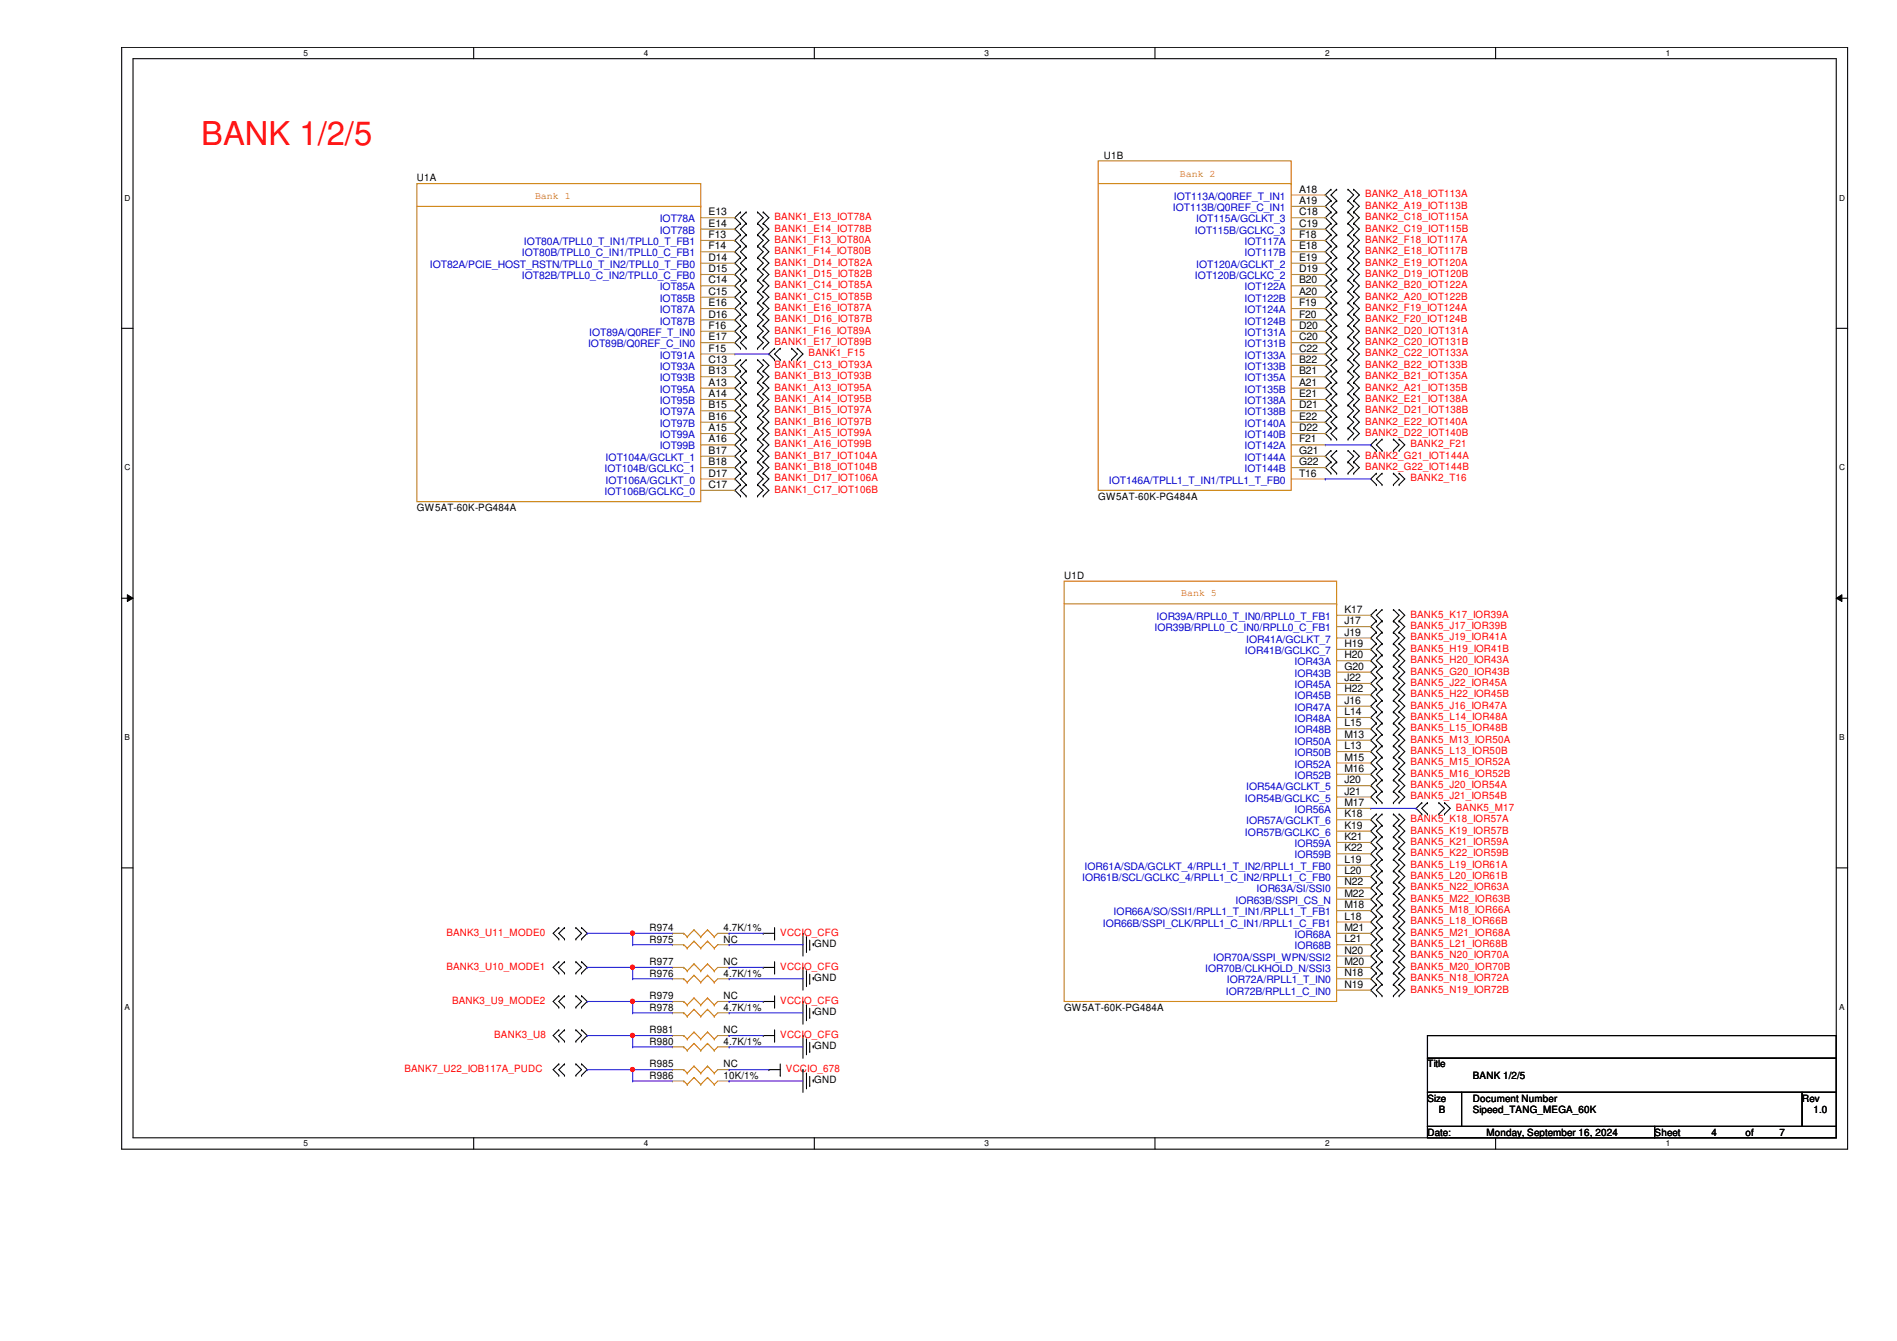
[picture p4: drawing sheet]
<svg xmlns="http://www.w3.org/2000/svg" width="297mm" height="210mm" viewBox="0 0 297 210" stroke-linecap="round" stroke-linejoin="round" font-family="sans-serif">
<path d="M19.1 7.4h270.2v172.5h-270.2zM20.8 9.2h266.7v168.9h-266.7z" fill="none" stroke="#000" stroke-width=".17"/>
<g fill="#fff">
<path d="M47.5 7.6h.7v1.4h-.7z"/>
<path d="M47.5 178.3h.7v1.4h-.7z"/>
</g>
<path d="M74.2 7.4v1.8M74.2 178.1v1.8" fill="none" stroke="#000" stroke-width=".17"/>
<g fill="#fff">
<path d="M100.8 7.6h.7v1.4h-.7z"/>
<path d="M100.8 178.3h.7v1.4h-.7z"/>
</g>
<path d="M127.5 7.4v1.8M127.5 178.1v1.8" fill="none" stroke="#000" stroke-width=".17"/>
<g fill="#fff">
<path d="M154.2 7.6h.7v1.4h-.7z"/>
<path d="M154.2 178.3h.7v1.4h-.7z"/>
</g>
<path d="M180.8 7.4v1.8M180.8 178.1v1.8" fill="none" stroke="#000" stroke-width=".17"/>
<g fill="#fff">
<path d="M207.5 7.6h.7v1.4h-.7z"/>
<path d="M207.5 178.3h.7v1.4h-.7z"/>
</g>
<path d="M234.2 7.4v1.8M234.2 178.1v1.8" fill="none" stroke="#000" stroke-width=".17"/>
<g fill="#fff">
<path d="M260.9 7.6h.6v1.4h-.6z"/>
<path d="M260.9 178.3h.6v1.4h-.6z"/>
<path d="M19.5 30.3h.9v1.4h-.9z"/>
<path d="M288 30.3h.9v1.4h-.9z"/>
<path d="M19.5 72.5h.9v1.4h-.9z"/>
<path d="M288 72.5h.9v1.4h-.9z"/>
</g>
<path d="M19.1 51.4h1.7M287.5 51.4h1.8" fill="none" stroke="#000" stroke-width=".17"/>
<g fill="#fff">
<path d="M19.5 114.7h.8v1.4h-.8z"/>
<path d="M288 114.7h.8v1.4h-.8z"/>
</g>
<path d="M19.1 93.6h1.7M287.5 93.6h1.8" fill="none" stroke="#000" stroke-width=".17"/>
<path d="M19.9 93.1l.9 .5-.9 .5zM287.5 93.6l.9-.5v1z" fill="#000"/>
<path d="M19.9 93.1l.9 .5-.9 .5zM287.5 93.6l.9-.5v1z" fill="none" stroke="#000" stroke-width=".16"/>
<g fill="#fff">
<path d="M19.5 156.9h.8v1.4h-.8z"/>
<path d="M288 156.9h.8v1.4h-.8z"/>
</g>
<g fill="none" stroke="#000" stroke-width=".17">
<path d="M116 35h.1M116 33.2h.1M116 36.7h.1M116 38.5h.1M116 33.2l-.9 .9 .9 .9M116 38.5l-.9 .9 .9 .9M116 35l-.9 .9 .9 .8M116 36.7l-.9 .9 .9 .9M116.8 33.2h.1M116.8 35h.1M116.8 36.7h.1M116.8 38.5h.1"/>
<path d="M116.8 33.2l-.8 .9 .8 .9M116.8 36.7l-.8 .9 .8 .9M116.8 35l-.8 .9 .8 .8M116.8 38.5l-.8 .9 .8 .9M118.6 33.2h.1M118.6 35h.1M118.6 36.7h.1M118.6 38.5h.1M118.6 36.7l.9 .9-.9 .9M118.6 33.2l.9 .9-.9 .9M118.6 38.5l.9 .9-.9 .9M118.6 35l.9 .9-.9 .8"/>
<path d="M119.5 33.2h.1M119.5 35h.1M119.5 36.7h.1M119.5 38.5h.1M119.5 38.5l.9 .9-.9 .9M119.5 33.2l.9 .9-.9 .9M119.5 35l.9 .9-.9 .8M119.5 36.7l.9 .9-.9 .9M208.4 35h.1M208.4 33.2h.1M208.4 36.7h.1M208.4 31.4h.1"/>
<path d="M208.4 29.6h.1M208.4 38.5h.1M208.4 36.7l-.9 .9 .9 .9M208.4 33.2l-.9 .9 .9 .9M208.4 38.5l-.9 .9 .9 .9M208.4 35l-.9 .9 .9 .8M208.4 29.6l-.9 .9 .9 .9M208.4 31.4l-.9 .9 .9 .9M209.3 33.2h.1M209.3 35h.1M209.3 36.7h.1M209.3 31.4h.1"/>
<path d="M209.3 29.6h.1M209.3 38.5h.1M209.3 36.7l-.9 .9 .9 .9M209.3 38.5l-.9 .9 .9 .9M209.3 33.2l-.9 .9 .9 .9M209.3 29.6l-.9 .9 .9 .9M209.3 35l-.9 .9 .9 .8M209.3 31.4l-.9 .9 .9 .9M211.1 33.2h.1M211.1 35h.1M211.1 36.7h.1M211.1 31.4h.1"/>
<path d="M211.1 29.6h.1M211.1 38.5h.1M211.1 36.7l.9 .9-.9 .9M211.1 38.5l.9 .9-.9 .9M211.1 29.6l.9 .9-.9 .9M211.1 33.2l.9 .9-.9 .9M211.1 31.4l.9 .9-.9 .9M211.1 35l.9 .9-.9 .8M212 33.2h.1M212 35h.1M212 36.7h.1M212 31.4h.1"/>
<path d="M212 29.6h.1M212 38.5h.1M212 35l.9 .9-.9 .8M212 36.7l.9 .9-.9 .9M212 38.5l.9 .9-.9 .9M212 33.2l.9 .9-.9 .9M212 29.6l.9 .9-.9 .9M212 31.4l.9 .9-.9 .9M116 42.1h.1M116 40.3h.1M116 43.9h.1M116 49.2h.1"/>
<path d="M116 47.4h.1M116 51h.1M116 45.6h.1M116 52.7h.1M116 54.5h.1M116 59.9h.1M116 58.1h.1M116 56.3h.1M116 59.9l-.9 .8 .9 .9M116 43.9l-.9 .8 .9 .9M116 40.3l-.9 .9 .9 .9M116 45.6l-.9 .9 .9 .9"/>
<path d="M116 42.1l-.9 .9 .9 .9M116 47.4l-.9 .9 .9 .9M116 49.2l-.9 .9 .9 .9M116 51l-.9 .9 .9 .8M116 56.3l-.9 .9 .9 .9M116 52.7l-.9 .9 .9 .9M116 58.1l-.9 .9 .9 .9M116.8 40.3h.1M116.8 42.1h.1M116.8 43.9h.1M116.8 47.4h.1M116.8 49.2h.1"/>
<path d="M116.8 51h.1M116.8 45.6h.1M116.8 52.7h.1M116.8 54.5h.1M116.8 59.9h.1M116.8 56.3h.1M116.8 58.1h.1M116.8 59.9l-.8 .8 .8 .9M116.8 45.6l-.8 .9 .8 .9M116.8 40.3l-.8 .9 .8 .9M116.8 43.9l-.8 .8 .8 .9M116.8 42.1l-.8 .9 .8 .9"/>
<path d="M116.8 47.4l-.8 .9 .8 .9M116.8 51l-.8 .9 .8 .8M116.8 49.2l-.8 .9 .8 .9M116.8 52.7l-.8 .9 .8 .9M116.8 56.3l-.8 .9 .8 .9M116.8 58.1l-.8 .9 .8 .9M118.6 40.3h.1M118.6 42.1h.1M118.6 43.9h.1M118.6 47.4h.1M118.6 49.2h.1M118.6 51h.1"/>
<path d="M118.6 45.6h.1M118.6 52.7h.1M118.6 54.5h.1M118.6 59.9h.1M118.6 56.3h.1M118.6 58.1h.1M118.6 56.3l.9 .9-.9 .9M118.6 49.2l.9 .9-.9 .9M118.6 59.9l.9 .8-.9 .9M118.6 43.9l.9 .8-.9 .9M118.6 40.3l.9 .9-.9 .9M118.6 45.6l.9 .9-.9 .9"/>
<path d="M118.6 42.1l.9 .9-.9 .9M118.6 51l.9 .9-.9 .8M118.6 47.4l.9 .9-.9 .9M118.6 52.7l.9 .9-.9 .9M118.6 58.1l.9 .9-.9 .9M119.5 40.3h.1M119.5 42.1h.1M119.5 43.9h.1M119.5 47.4h.1M119.5 49.2h.1M119.5 51h.1M119.5 45.6h.1"/>
<path d="M119.5 52.7h.1M119.5 54.5h.1M119.5 59.9h.1M119.5 56.3h.1M119.5 58.1h.1M119.5 49.2l.9 .9-.9 .9M119.5 59.9l.9 .8-.9 .9M119.5 40.3l.9 .9-.9 .9M119.5 45.6l.9 .9-.9 .9M119.5 47.4l.9 .9-.9 .9M119.5 42.1l.9 .9-.9 .9M119.5 52.7l.9 .9-.9 .9"/>
<path d="M119.5 43.9l.9 .8-.9 .9M119.5 51l.9 .9-.9 .8M119.5 56.3l.9 .9-.9 .9M119.5 58.1l.9 .9-.9 .9M121.3 56.3h.1M121.3 54.5h.1M121.3 54.5l-.9 .9 .9 .9M122.2 54.5h.1M122.2 56.3h.1M122.2 54.5l-.9 .9 .9 .9M124 54.5h.1M124 56.3h.1"/>
<path d="M124 54.5l.8 .9-.8 .9M124.8 54.5h.1M124.8 56.3h.1M124.8 54.5l.9 .9-.9 .9M208.4 42.1h.1M208.4 40.3h.1M208.4 43.9h.1M208.4 49.2h.1M208.4 47.4h.1M208.4 51h.1M208.4 52.7h.1M208.4 54.5h.1"/>
<path d="M208.4 59.9h.1M208.4 58.1h.1M208.4 56.3h.1M208.4 45.6h.1M208.4 40.3l-.9 .9 .9 .9M208.4 45.6l-.9 .9 .9 .9M208.4 42.1l-.9 .9 .9 .9M208.4 47.4l-.9 .9 .9 .9M208.4 52.7l-.9 .9 .9 .9M208.4 49.2l-.9 .9 .9 .9M208.4 43.9l-.9 .8 .9 .9M208.4 54.5l-.9 .9 .9 .9"/>
<path d="M208.4 59.9l-.9 .8 .9 .9M208.4 58.1l-.9 .9 .9 .9M208.4 51l-.9 .9 .9 .8M208.4 56.3l-.9 .9 .9 .9M209.3 40.3h.1M209.3 42.1h.1M209.3 43.9h.1M209.3 47.4h.1M209.3 49.2h.1M209.3 51h.1M209.3 54.5h.1M209.3 52.7h.1"/>
<path d="M209.3 59.9h.1M209.3 58.1h.1M209.3 56.3h.1M209.3 45.6h.1M209.3 40.3l-.9 .9 .9 .9M209.3 43.9l-.9 .8 .9 .9M209.3 42.1l-.9 .9 .9 .9M209.3 47.4l-.9 .9 .9 .9M209.3 51l-.9 .9 .9 .8M209.3 49.2l-.9 .9 .9 .9M209.3 45.6l-.9 .9 .9 .9M209.3 52.7l-.9 .9 .9 .9"/>
<path d="M209.3 59.9l-.9 .8 .9 .9M209.3 56.3l-.9 .9 .9 .9M209.3 54.5l-.9 .9 .9 .9M209.3 58.1l-.9 .9 .9 .9M211.1 40.3h.1M211.1 42.1h.1M211.1 43.9h.1M211.1 47.4h.1M211.1 49.2h.1M211.1 51h.1M211.1 54.5h.1M211.1 52.7h.1"/>
<path d="M211.1 59.9h.1M211.1 58.1h.1M211.1 56.3h.1M211.1 45.6h.1M211.1 43.9l.9 .8-.9 .9M211.1 40.3l.9 .9-.9 .9M211.1 45.6l.9 .9-.9 .9M211.1 42.1l.9 .9-.9 .9M211.1 47.4l.9 .9-.9 .9M211.1 52.7l.9 .9-.9 .9M211.1 49.2l.9 .9-.9 .9M211.1 59.9l.9 .8-.9 .9"/>
<path d="M211.1 58.1l.9 .9-.9 .9M211.1 56.3l.9 .9-.9 .9M211.1 54.5l.9 .9-.9 .9M211.1 51l.9 .9-.9 .8M212 40.3h.1M212 42.1h.1M212 43.9h.1M212 47.4h.1M212 49.2h.1M212 51h.1M212 54.5h.1M212 52.7h.1"/>
<path d="M212 59.9h.1M212 58.1h.1M212 56.3h.1M212 45.6h.1M212 45.6l.9 .9-.9 .9M212 40.3l.9 .9-.9 .9M212 47.4l.9 .9-.9 .9M212 42.1l.9 .9-.9 .9M212 52.7l.9 .9-.9 .9M212 54.5l.9 .9-.9 .9M212 43.9l.9 .8-.9 .9M212 49.2l.9 .9-.9 .9"/>
<path d="M212 58.1l.9 .9-.9 .9M212 56.3l.9 .9-.9 .9M212 59.9l.9 .8-.9 .9M212 51l.9 .9-.9 .8M116 61.6h.1M116 63.4h.1M116 68.7h.1M116 67h.1M116 70.5h.1M116 65.2h.1M116 72.3h.1M116 74.1h.1"/>
<path d="M116 75.9h.1M116 77.6h.1M116 65.2l-.9 .9 .9 .9M116 61.6l-.9 .9 .9 .9M116 67l-.9 .9 .9 .8M116 63.4l-.9 .9 .9 .9M116 72.3l-.9 .9 .9 .9M116 68.7l-.9 .9 .9 .9M116 74.1l-.9 .9 .9 .9M116 70.5l-.9 .9 .9 .9M116 75.9l-.9 .8 .9 .9M116.8 61.6h.1"/>
<path d="M116.8 63.4h.1M116.8 67h.1M116.8 68.7h.1M116.8 70.5h.1M116.8 65.2h.1M116.8 72.3h.1M116.8 74.1h.1M116.8 75.9h.1M116.8 77.6h.1M116.8 63.4l-.8 .9 .8 .9M116.8 61.6l-.8 .9 .8 .9M116.8 65.2l-.8 .9 .8 .9"/>
<path d="M116.8 67l-.8 .9 .8 .8M116.8 70.5l-.8 .9 .8 .9M116.8 68.7l-.8 .9 .8 .9M116.8 72.3l-.8 .9 .8 .9M116.8 74.1l-.8 .9 .8 .9M116.8 75.9l-.8 .8 .8 .9M118.6 61.6h.1M118.6 63.4h.1M118.6 67h.1M118.6 68.7h.1M118.6 70.5h.1M118.6 65.2h.1"/>
<path d="M118.6 72.3h.1M118.6 74.1h.1M118.6 75.9h.1M118.6 77.6h.1M118.6 63.4l.9 .9-.9 .9M118.6 61.6l.9 .9-.9 .9M118.6 70.5l.9 .9-.9 .9M118.6 67l.9 .9-.9 .8M118.6 65.2l.9 .9-.9 .9M118.6 72.3l.9 .9-.9 .9M118.6 68.7l.9 .9-.9 .9M118.6 74.1l.9 .9-.9 .9"/>
<path d="M118.6 75.9l.9 .8-.9 .9M119.5 61.6h.1M119.5 63.4h.1M119.5 67h.1M119.5 68.7h.1M119.5 70.5h.1M119.5 65.2h.1M119.5 72.3h.1M119.5 74.1h.1M119.5 75.9h.1M119.5 77.6h.1M119.5 67l.9 .9-.9 .8"/>
<path d="M119.5 61.6l.9 .9-.9 .9M119.5 63.4l.9 .9-.9 .9M119.5 72.3l.9 .9-.9 .9M119.5 74.1l.9 .9-.9 .9M119.5 68.7l.9 .9-.9 .9M119.5 70.5l.9 .9-.9 .9M119.5 65.2l.9 .9-.9 .9M119.5 75.9l.9 .8-.9 .9M208.4 72.3h.1M208.4 74.1h.1M208.4 70.5h.1M208.4 63.4h.1"/>
<path d="M208.4 65.2h.1M208.4 61.6h.1M208.4 67h.1M208.4 68.7h.1M208.4 72.3l-.9 .9 .9 .9M208.4 70.5l-.9 .9 .9 .9M208.4 65.2l-.9 .9 .9 .9M208.4 63.4l-.9 .9 .9 .9M208.4 61.6l-.9 .9 .9 .9M208.4 67l-.9 .9 .9 .8M209.3 74.1h.1M209.3 72.3h.1"/>
<path d="M209.3 70.5h.1M209.3 65.2h.1M209.3 63.4h.1M209.3 61.6h.1M209.3 68.7h.1M209.3 67h.1M209.3 72.3l-.9 .9 .9 .9M209.3 70.5l-.9 .9 .9 .9M209.3 67l-.9 .9 .9 .8M209.3 63.4l-.9 .9 .9 .9M209.3 61.6l-.9 .9 .9 .9M209.3 65.2l-.9 .9 .9 .9"/>
<path d="M211.1 74.1h.1M211.1 72.3h.1M211.1 70.5h.1M211.1 65.2h.1M211.1 63.4h.1M211.1 61.6h.1M211.1 68.7h.1M211.1 67h.1M211.1 72.3l.9 .9-.9 .9M211.1 67l.9 .9-.9 .8M211.1 70.5l.9 .9-.9 .9M211.1 63.4l.9 .9-.9 .9"/>
<path d="M211.1 65.2l.9 .9-.9 .9M211.1 61.6l.9 .9-.9 .9M212 74.1h.1M212 72.3h.1M212 70.5h.1M212 65.2h.1M212 63.4h.1M212 61.6h.1M212 68.7h.1M212 67h.1M212 67l.9 .9-.9 .8M212 72.3l.9 .9-.9 .9"/>
<path d="M212 65.2l.9 .9-.9 .9M212 70.5l.9 .9-.9 .9M212 63.4l.9 .9-.9 .9M212 61.6l.9 .9-.9 .9M215.5 75.9h.1M215.5 74.1h.1M215.5 68.7h.1M215.5 70.5h.1M215.5 74.1l-.9 .9 .9 .9M215.5 68.7l-.9 .9 .9 .9M216.4 74.1h.1M216.4 75.9h.1"/>
<path d="M216.4 70.5h.1M216.4 68.7h.1M216.4 68.7l-.9 .9 .9 .9M216.4 74.1l-.9 .9 .9 .9M218.2 74.1h.1M218.2 75.9h.1M218.2 70.5h.1M218.2 68.7h.1M218.2 74.1l.9 .9-.9 .9M218.2 68.7l.9 .9-.9 .9M219.1 74.1h.1M219.1 75.9h.1"/>
<path d="M219.1 70.5h.1M219.1 68.7h.1M219.1 74.1l.9 .9-.9 .9M219.1 68.7l.9 .9-.9 .9M215.5 97.2h.1M215.5 95.4h.1M215.5 99h.1M215.5 95.4l-.9 .9 .9 .9M215.5 97.2l-.9 .9 .9 .9M215.5 99l-.9 .9 .9 .9M216.4 95.4h.1M216.4 97.2h.1"/>
<path d="M216.4 99h.1M216.4 95.4l-.9 .9 .9 .9M216.4 99l-.9 .9 .9 .9M216.4 97.2l-.9 .9 .9 .9M218.2 95.4h.1M218.2 97.2h.1M218.2 99h.1M218.2 99l.9 .9-.9 .9M218.2 95.4l.9 .9-.9 .9M218.2 97.2l.9 .9-.9 .9M219.1 95.4h.1M219.1 97.2h.1"/>
<path d="M219.1 99h.1M219.1 95.4l.9 .9-.9 .9M219.1 97.2l.9 .9-.9 .9M219.1 99l.9 .9-.9 .9M215.5 116.8h.1M215.5 115h.1M215.5 118.5h.1M215.5 113.2h.1M215.5 111.4h.1M215.5 104.3h.1M215.5 102.5h.1M215.5 106.1h.1"/>
<path d="M215.5 107.9h.1M215.5 109.6h.1M215.5 100.8h.1M215.5 115l-.9 .9 .9 .9M215.5 109.6l-.9 .9 .9 .9M215.5 116.8l-.9 .8 .9 .9M215.5 111.4l-.9 .9 .9 .9M215.5 100.8l-.9 .8 .9 .9M215.5 102.5l-.9 .9 .9 .9M215.5 106.1l-.9 .9 .9 .9M215.5 113.2l-.9 .9 .9 .9M215.5 107.9l-.9 .9 .9 .8"/>
<path d="M215.5 118.5l-.9 .9 .9 .9M215.5 104.3l-.9 .9 .9 .9M216.4 115h.1M216.4 116.8h.1M216.4 118.5h.1M216.4 111.4h.1M216.4 113.2h.1M216.4 102.5h.1M216.4 104.3h.1M216.4 106.1h.1M216.4 107.9h.1M216.4 109.6h.1"/>
<path d="M216.4 100.8h.1M216.4 115l-.9 .9 .9 .9M216.4 111.4l-.9 .9 .9 .9M216.4 118.5l-.9 .9 .9 .9M216.4 116.8l-.9 .8 .9 .9M216.4 113.2l-.9 .9 .9 .9M216.4 100.8l-.9 .8 .9 .9M216.4 107.9l-.9 .9 .9 .8M216.4 109.6l-.9 .9 .9 .9M216.4 102.5l-.9 .9 .9 .9M216.4 106.1l-.9 .9 .9 .9M216.4 104.3l-.9 .9 .9 .9"/>
<path d="M218.2 115h.1M218.2 116.8h.1M218.2 118.5h.1M218.2 111.4h.1M218.2 113.2h.1M218.2 102.5h.1M218.2 104.3h.1M218.2 106.1h.1M218.2 107.9h.1M218.2 109.6h.1M218.2 100.8h.1M218.2 111.4l.9 .9-.9 .9"/>
<path d="M218.2 118.5l.9 .9-.9 .9M218.2 115l.9 .9-.9 .9M218.2 113.2l.9 .9-.9 .9M218.2 116.8l.9 .8-.9 .9M218.2 100.8l.9 .8-.9 .9M218.2 107.9l.9 .9-.9 .8M218.2 109.6l.9 .9-.9 .9M218.2 106.1l.9 .9-.9 .9M218.2 102.5l.9 .9-.9 .9M218.2 104.3l.9 .9-.9 .9M219.1 115h.1M219.1 116.8h.1"/>
<path d="M219.1 118.5h.1M219.1 111.4h.1M219.1 113.2h.1M219.1 102.5h.1M219.1 104.3h.1M219.1 106.1h.1M219.1 107.9h.1M219.1 109.6h.1M219.1 100.8h.1M219.1 109.6l.9 .9-.9 .9M219.1 115l.9 .9-.9 .9M219.1 111.4l.9 .9-.9 .9"/>
<path d="M219.1 116.8l.9 .8-.9 .9M219.1 100.8l.9 .8-.9 .9M219.1 102.5l.9 .9-.9 .9M219.1 106.1l.9 .9-.9 .9M219.1 118.5l.9 .9-.9 .9M219.1 107.9l.9 .9-.9 .8M219.1 113.2l.9 .9-.9 .9M219.1 104.3l.9 .9-.9 .9M19.1 135.8h1.7M215.5 120.3h.1M215.5 122.1h.1M215.5 132.8h.1"/>
<path d="M215.5 131h.1M215.5 134.5h.1M215.5 123.9h.1M215.5 125.6h.1M215.5 129.2h.1M215.5 127.4h.1M215.5 136.3h.1M215.5 138.1h.1M215.5 139.9h.1M215.5 120.3l-.9 .9 .9 .9M215.5 122.1l-.9 .9 .9 .9M215.5 123.9l-.9 .9 .9 .8"/>
<path d="M215.5 139.9l-.9 .9 .9 .8M215.5 131l-.9 .9 .9 .9M215.5 136.3l-.9 .9 .9 .9M215.5 132.8l-.9 .8 .9 .9M215.5 138.1l-.9 .9 .9 .9M215.5 127.4l-.9 .9 .9 .9M215.5 129.2l-.9 .9 .9 .9M215.5 134.5l-.9 .9 .9 .9M216.4 120.3h.1M216.4 122.1h.1M216.4 131h.1M216.4 132.8h.1"/>
<path d="M216.4 134.5h.1M216.4 123.9h.1M216.4 125.6h.1M216.4 127.4h.1M216.4 129.2h.1M216.4 136.3h.1M216.4 138.1h.1M216.4 139.9h.1M216.4 120.3l-.9 .9 .9 .9M216.4 122.1l-.9 .9 .9 .9M216.4 123.9l-.9 .9 .9 .8M216.4 131l-.9 .9 .9 .9"/>
<path d="M216.4 134.5l-.9 .9 .9 .9M216.4 132.8l-.9 .8 .9 .9M216.4 129.2l-.9 .9 .9 .9M216.4 136.3l-.9 .9 .9 .9M216.4 127.4l-.9 .9 .9 .9M216.4 138.1l-.9 .9 .9 .9M216.4 139.9l-.9 .9 .9 .8M218.2 120.3h.1M218.2 122.1h.1M218.2 131h.1M218.2 132.8h.1M218.2 134.5h.1"/>
<path d="M218.2 123.9h.1M218.2 125.6h.1M218.2 127.4h.1M218.2 129.2h.1M218.2 136.3h.1M218.2 138.1h.1M218.2 139.9h.1M218.2 122.1l.9 .9-.9 .9M218.2 123.9l.9 .9-.9 .8M218.2 120.3l.9 .9-.9 .9M218.2 127.4l.9 .9-.9 .9M218.2 134.5l.9 .9-.9 .9"/>
<path d="M218.2 131l.9 .9-.9 .9M218.2 129.2l.9 .9-.9 .9M218.2 136.3l.9 .9-.9 .9M218.2 132.8l.9 .8-.9 .9M218.2 138.1l.9 .9-.9 .9M218.2 139.9l.9 .9-.9 .8M219.1 120.3h.1M219.1 122.1h.1M219.1 131h.1M219.1 132.8h.1M219.1 134.5h.1M219.1 123.9h.1"/>
<path d="M219.1 125.6h.1M219.1 127.4h.1M219.1 129.2h.1M219.1 136.3h.1M219.1 138.1h.1M219.1 139.9h.1M219.1 122.1l.9 .9-.9 .9M219.1 123.9l.9 .9-.9 .8M219.1 120.3l.9 .9-.9 .9M219.1 139.9l.9 .9-.9 .8M219.1 136.3l.9 .9-.9 .9M219.1 131l.9 .9-.9 .9"/>
<path d="M219.1 138.1l.9 .9-.9 .9M219.1 127.4l.9 .9-.9 .9M219.1 132.8l.9 .8-.9 .9M219.1 129.2l.9 .9-.9 .9M219.1 134.5l.9 .9-.9 .9M222.6 127.4h.1M222.6 125.6h.1M222.6 125.6l-.9 .9 .9 .9M223.5 125.6h.1M223.5 127.4h.1M223.5 125.6l-.9 .9 .9 .9M225.3 125.6h.1"/>
<path d="M225.3 127.4h.1M225.3 125.6l.9 .9-.9 .9M226.2 125.6h.1M226.2 127.4h.1M226.2 125.6l.9 .9-.9 .9M287.5 135.8h1.8M87.5 155.9h.1M87.5 157.6h.1M87.5 145.2h.1M87.5 147h.1M87.5 150.5h.1M87.5 152.3h.1"/>
<path d="M87.5 150.5l-.9 .9 .9 .9M87.5 155.9l-.9 .9 .9 .8M87.5 145.2l-.9 .9 .9 .9M88.4 155.9h.1M88.4 157.6h.1M88.4 145.2h.1M88.4 147h.1M88.4 150.5h.1M88.4 152.3h.1M88.4 150.5l-.9 .9 .9 .9M88.4 155.9l-.9 .9 .9 .8M88.4 145.2l-.9 .9 .9 .9"/>
<path d="M90.2 155.9h.1M90.2 157.6h.1M90.2 145.2h.1M90.2 147h.1M90.2 150.5h.1M90.2 152.3h.1M90.2 155.9l.9 .9-.9 .8M90.2 145.2l.9 .9-.9 .9M90.2 150.5l.9 .9-.9 .9M91.1 157.6h.1M91.1 155.9h.1M91.1 147h.1"/>
<path d="M91.1 145.2h.1M91.1 152.3h.1M91.1 150.5h.1M91.1 145.2l.8 .9-.8 .9M91.1 155.9l.8 .9-.8 .8M91.1 150.5l.8 .9-.8 .9M119.5 146.1h.1M119.5 151.4h.1M119.5 156.8h.1M119.5 146.1h1.8M119.5 151.4h1.8M119.5 156.8h1.8"/>
<path d="M121.3 147h.1M121.3 152.3h.1M121.3 157.6h.1M121.3 145.2v1.8M121.3 150.5v1.8M121.3 155.9v1.7M125.7 146.1h.1M125.7 151.4h.1M125.7 156.8h.1M125.7 146.1v3.5M125.7 151.4v3.6M125.7 156.8v3.5"/>
<path d="M126.3 146.6h.1M126.3 152h.1M126.3 157.3h.1M126.3 146.6v2.5M126.3 152v2.4M126.3 157.3v2.5M126.8 148.6h.1M126.8 153.9h.1M126.8 159.3h.1M126.8 147.2v1.4M126.8 152.5v1.4M126.8 157.8v1.5"/>
<path d="M127.3 147.7h.1M127.3 153h.1M127.3 158.4h.1M127.3 147.7v.3M127.3 153v.4M127.3 158.4v.3M215.5 147h.1M215.5 145.2h.1M215.5 148.8h.1M215.5 150.5h.1M215.5 152.3h.1M215.5 154.1h.1"/>
<path d="M215.5 155.9h.1M215.5 141.6h.1M215.5 143.4h.1M215.5 145.2l-.9 .9 .9 .9M215.5 150.5l-.9 .9 .9 .9M215.5 147l-.9 .9 .9 .9M215.5 141.6l-.9 .9 .9 .9M215.5 152.3l-.9 .9 .9 .9M215.5 148.8l-.9 .8 .9 .9M215.5 154.1l-.9 .9 .9 .9M215.5 143.4l-.9 .9 .9 .9M216.4 145.2h.1"/>
<path d="M216.4 147h.1M216.4 148.8h.1M216.4 152.3h.1M216.4 150.5h.1M216.4 155.9h.1M216.4 154.1h.1M216.4 141.6h.1M216.4 143.4h.1M216.4 145.2l-.9 .9 .9 .9M216.4 141.6l-.9 .9 .9 .9M216.4 148.8l-.9 .8 .9 .9M216.4 147l-.9 .9 .9 .9"/>
<path d="M216.4 143.4l-.9 .9 .9 .9M216.4 150.5l-.9 .9 .9 .9M216.4 154.1l-.9 .9 .9 .9M216.4 152.3l-.9 .9 .9 .9M218.2 145.2h.1M218.2 147h.1M218.2 148.8h.1M218.2 152.3h.1M218.2 150.5h.1M218.2 155.9h.1M218.2 154.1h.1M218.2 141.6h.1"/>
<path d="M218.2 143.4h.1M218.2 141.6l.9 .9-.9 .9M218.2 148.8l.9 .8-.9 .9M218.2 145.2l.9 .9-.9 .9M218.2 143.4l.9 .9-.9 .9M218.2 150.5l.9 .9-.9 .9M218.2 147l.9 .9-.9 .9M218.2 154.1l.9 .9-.9 .9M218.2 152.3l.9 .9-.9 .9M219.1 145.2h.1M219.1 147h.1M219.1 148.8h.1"/>
<path d="M219.1 152.3h.1M219.1 150.5h.1M219.1 155.9h.1M219.1 154.1h.1M219.1 141.6h.1M219.1 143.4h.1M219.1 150.5l.9 .9-.9 .9M219.1 145.2l.9 .9-.9 .9M219.1 152.3l.9 .9-.9 .9M219.1 141.6l.9 .9-.9 .9M219.1 147l.9 .9-.9 .9M219.1 143.4l.9 .9-.9 .9"/>
<path d="M219.1 148.8l.9 .8-.9 .9M219.1 154.1l.9 .9-.9 .9M87.5 161.2h.1M87.5 163h.1M87.5 166.5h.1M87.5 168.3h.1M87.5 166.5l-.9 .9 .9 .9M87.5 161.2l-.9 .9 .9 .9M88.4 161.2h.1M88.4 163h.1M88.4 166.5h.1M88.4 168.3h.1"/>
<path d="M88.4 166.5l-.9 .9 .9 .9M88.4 161.2l-.9 .9 .9 .9M90.2 161.2h.1M90.2 163h.1M90.2 166.5h.1M90.2 168.3h.1M90.2 161.2l.9 .9-.9 .9M90.2 166.5l.9 .9-.9 .9M91.1 163h.1M91.1 161.2h.1M91.1 168.3h.1M91.1 166.5h.1"/>
<path d="M91.1 161.2l.8 .9-.8 .9M91.1 166.5l.8 .9-.8 .9M119.5 162.1h.1M119.5 162.1h1.8M120.4 167.4h.1M120.4 167.4h1.8M121.3 163h.1M121.3 161.2v1.8M122.2 168.3h.1M122.2 166.5v1.8M125.7 162.1h.1M125.7 167.4h.1"/>
<path d="M125.7 162.1v3.5M125.7 167.4v3.6M126.3 162.6h.1M126.3 168h.1M126.3 162.6v2.5M126.3 168v2.4M126.8 164.6h.1M126.8 169.9h.1M126.8 163.2v1.4M126.8 168.5v1.4M127.3 163.7h.1M127.3 169h.1"/>
<path d="M127.3 163.7v.3M127.3 169v.4M223.5 162.1h64v3.6h-64zM223.5 165.6h64v5.4h-64zM223.5 171h5.4v5.3h-5.4zM223.5 176.3h35.6v1.8h-35.6zM228.9 171h53.3v5.3h-53.3zM259.1 176.3h28.4v1.8h-28.4zM282.2 171h5.3v5.3h-5.3z"/>
</g>
<g fill="none" stroke="#cc8006" stroke-width=".17">
<path d="M65.3 28.7h44.4v49.8h-44.4zM65.3 32.3h44.4M109.7 32.3h.1M172 25.2h30.2v51.6h-30.2zM172 28.7h30.2M202.2 28.7h.1M166.6 91h42.7v65.8h-42.7zM166.6 94.5h42.7M209.3 94.5h.1M107.1 158.5h.1M107.1 147.9h.1M107.1 146.1h.1"/>
<path d="M107.1 153.2h.1M107.1 156.8h.1M107.1 151.4h.1M107.1 158.5l.5 .6M107.1 147.9l.5 .5M107.1 146.1l.5 .5M107.1 153.2l.5 .6M107.1 156.8l.5 .5M107.1 151.4l.5 .6M107.6 159.1h.1M107.6 148.4h.1M107.6 146.6h.1"/>
<path d="M107.6 153.8h.1M107.6 157.3h.1M107.6 152h.1M108.7 158h.1M108.7 147.3h.1M108.7 145.5h.1M108.7 152.7h.1M108.7 156.2h.1M108.7 150.9h.1M108.7 158l1 1.1M108.7 158l-1.1 1.1M108.7 147.3l1 1.1"/>
<path d="M108.7 147.3l-1.1 1.1M108.7 145.5l1 1.1M108.7 145.5l-1.1 1.1M108.7 152.7l1 1.1M108.7 152.7l-1.1 1.1M108.7 156.2l1 1.1M108.7 156.2l-1.1 1.1M108.7 150.9l1 1.1M108.7 150.9l-1.1 1.1M109.7 159.1h.1M109.7 148.4h.1M109.7 146.6h.1"/>
<path d="M109.7 153.8h.1M109.7 157.3h.1M109.7 152h.1M110.8 158h.1M110.8 147.3h.1M110.8 145.5h.1M110.8 152.7h.1M110.8 156.2h.1M110.8 150.9h.1M110.8 158l1 1.1M110.8 158l-1.1 1.1M110.8 147.3l1 1.1"/>
<path d="M110.8 147.3l-1.1 1.1M110.8 145.5l1 1.1M110.8 145.5l-1.1 1.1M110.8 152.7l1 1.1M110.8 152.7l-1.1 1.1M110.8 156.2l1 1.1M110.8 156.2l-1.1 1.1M110.8 150.9l1 1.1M110.8 150.9l-1.1 1.1M111.8 159.1h.1M111.8 148.4h.1M111.8 146.6h.1"/>
<path d="M111.8 153.8h.1M111.8 157.3h.1M111.8 152h.1M112.4 158.5l-.6 .6M112.4 147.9l-.6 .5M112.4 146.1l-.6 .5M112.4 153.2l-.6 .6M112.4 156.8l-.6 .5M112.4 151.4l-.6 .6M107.1 169.2h.1M107.1 162.1h.1M107.1 167.4h.1"/>
<path d="M107.1 163.9h.1M107.1 169.2l.5 .6M107.1 162.1l.5 .5M107.1 167.4l.5 .6M107.1 163.9l.5 .5M107.6 169.8h.1M107.6 162.6h.1M107.6 168h.1M107.6 164.4h.1M108.7 168.7h.1M108.7 161.5h.1M108.7 166.9h.1"/>
<path d="M108.7 163.3h.1M108.7 168.7l1 1.1M108.7 168.7l-1.1 1.1M108.7 161.5l1 1.1M108.7 161.5l-1.1 1.1M108.7 166.9l1 1.1M108.7 166.9l-1.1 1.1M108.7 163.3l1 1.1M108.7 163.3l-1.1 1.1M109.7 169.8h.1M109.7 162.6h.1M109.7 168h.1"/>
<path d="M109.7 164.4h.1M110.8 168.7h.1M110.8 161.5h.1M110.8 166.9h.1M110.8 163.3h.1M110.8 168.7l1 1.1M110.8 168.7l-1.1 1.1M110.8 161.5l1 1.1M110.8 161.5l-1.1 1.1M110.8 166.9l1 1.1M110.8 166.9l-1.1 1.1M110.8 163.3l1 1.1"/>
<path d="M110.8 163.3l-1.1 1.1M111.8 169.8h.1M111.8 162.6h.1M111.8 168h.1M111.8 164.4h.1M112.4 169.2l-.6 .6M112.4 162.1l-.6 .5M112.4 167.4l-.6 .6M112.4 163.9l-.6 .5"/>
</g>
<g fill="none" stroke="#a84" stroke-width=".17">
<path d="M109.7 34.1h5.4M109.7 35.9h5.4M109.7 37.6h5.4M109.7 39.4h5.4M115.1 34.1h.1M115.1 35.9h.1M115.1 37.6h.1M115.1 39.4h.1M202.2 30.5h5.3M202.2 32.3h5.3M202.2 34.1h5.3M202.2 35.9h5.3"/>
<path d="M202.2 37.6h5.3M202.2 39.4h5.3M207.5 30.5h.1M207.5 32.3h.1M207.5 34.1h.1M207.5 35.9h.1M207.5 37.6h.1M207.5 39.4h.1M109.7 41.2h5.4M109.7 43h5.4M109.7 44.7h5.4M109.7 46.5h5.4"/>
<path d="M109.7 48.3h5.4M109.7 50.1h5.4M109.7 51.9h5.4M109.7 53.6h5.4M109.7 55.4h5.4M109.7 57.2h5.4M109.7 59h5.4M115.1 41.2h.1M115.1 43h.1M115.1 44.7h.1M115.1 46.5h.1M115.1 48.3h.1"/>
<path d="M115.1 50.1h.1M115.1 51.9h.1M115.1 53.6h.1M115.1 55.4h.1M115.1 57.2h.1M115.1 59h.1M202.2 41.2h5.3M202.2 43h5.3M202.2 44.7h5.3M202.2 46.5h5.3M202.2 48.3h5.3M202.2 50.1h5.3"/>
<path d="M202.2 51.9h5.3M202.2 53.6h5.3M202.2 55.4h5.3M202.2 57.2h5.3M202.2 59h5.3M207.5 41.2h.1M207.5 43h.1M207.5 44.7h.1M207.5 46.5h.1M207.5 48.3h.1M207.5 50.1h.1M207.5 51.9h.1"/>
<path d="M207.5 53.6h.1M207.5 55.4h.1M207.5 57.2h.1M207.5 59h.1M109.7 60.7h5.4M109.7 62.5h5.4M109.7 64.3h5.4M109.7 66.1h5.4M109.7 67.9h5.4M109.7 69.6h5.4M109.7 71.4h5.4M109.7 73.2h5.4"/>
<path d="M109.7 75h5.4M109.7 76.7h5.4M115.1 71.4h.1M115.1 73.2h.1M115.1 75h.1M115.1 76.7h.1M115.1 60.7h.1M115.1 62.5h.1M115.1 64.3h.1M115.1 66.1h.1M115.1 67.9h.1M115.1 69.6h.1"/>
<path d="M202.2 60.7h5.3M202.2 62.5h5.3M202.2 64.3h5.3M202.2 66.1h5.3M202.2 67.9h5.3M202.2 69.6h5.3M202.2 71.4h5.3M202.2 73.2h5.3M202.2 75h5.3M207.5 60.7h.1M207.5 62.5h.1M207.5 64.3h.1"/>
<path d="M207.5 66.1h.1M207.5 67.9h.1M207.5 69.6h.1M207.5 71.4h.1M207.5 73.2h.1M207.5 75h.1M209.3 96.3h5.3M209.3 98.1h5.3M209.3 99.9h5.3M214.6 96.3h.1M214.6 98.1h.1M214.6 99.9h.1"/>
<path d="M209.3 101.6h5.3M209.3 103.4h5.3M209.3 105.2h5.3M209.3 107h5.3M209.3 108.8h5.3M209.3 110.5h5.3M209.3 112.3h5.3M209.3 114.1h5.3M209.3 115.9h5.3M209.3 117.6h5.3M209.3 119.4h5.3M214.6 101.6h.1"/>
<path d="M214.6 103.4h.1M214.6 105.2h.1M214.6 107h.1M214.6 108.8h.1M214.6 110.5h.1M214.6 112.3h.1M214.6 114.1h.1M214.6 115.9h.1M214.6 117.6h.1M214.6 119.4h.1M209.3 121.2h5.3M209.3 123h5.3"/>
<path d="M209.3 126.5h5.3M209.3 128.3h5.3M209.3 131.9h5.3M209.3 133.6h5.3M209.3 135.4h5.3M209.3 137.2h5.3M209.3 139h5.3M209.3 130.1h5.3M209.3 124.8h5.3M214.6 121.2h.1M214.6 123h.1M214.6 126.5h.1"/>
<path d="M214.6 128.3h.1M214.6 131.9h.1M214.6 133.6h.1M214.6 135.4h.1M214.6 137.2h.1M214.6 139h.1M214.6 130.1h.1M214.6 124.8h.1M105.3 158.5h.1M105.3 147.9h.1M105.3 146.1h.1M105.3 153.2h.1"/>
<path d="M105.3 156.8h.1M105.3 151.4h.1M105.3 158.5h1.8M105.3 147.9h1.8M105.3 146.1h1.8M105.3 153.2h1.8M105.3 156.8h1.8M105.3 151.4h1.8M112.4 158.5h1.8M112.4 147.9h1.8M112.4 146.1h1.8M112.4 153.2h1.8"/>
<path d="M112.4 156.8h1.8M112.4 151.4h1.8M114.2 158.5h.1M114.2 147.9h.1M114.2 146.1h.1M114.2 153.2h.1M114.2 156.8h.1M114.2 151.4h.1M209.3 147.9h5.3M209.3 146.1h5.3M209.3 153.2h5.3M209.3 151.4h5.3"/>
<path d="M209.3 140.8h5.3M209.3 142.5h5.3M209.3 144.3h5.3M209.3 149.6h5.3M209.3 155h5.3M214.6 140.8h.1M214.6 142.5h.1M214.6 144.3h.1M214.6 146.1h.1M214.6 147.9h.1M214.6 149.6h.1M214.6 151.4h.1"/>
<path d="M214.6 153.2h.1M214.6 155h.1M105.3 169.2h.1M105.3 162.1h.1M105.3 167.4h.1M105.3 163.9h.1M105.3 169.2h1.8M105.3 162.1h1.8M105.3 167.4h1.8M105.3 163.9h1.8M112.4 169.2h1.8M112.4 162.1h1.8"/>
<path d="M112.4 167.4h1.8M112.4 163.9h1.8M114.2 169.2h.1M114.2 162.1h.1M114.2 167.4h.1M114.2 163.9h.1"/>
</g>
<path d="M91.9 146.1h.1M91.9 146.1h7.2M99.1 147.9h.1M99.1 146.1h.1M99.1 147.9h6.2M99.1 146.1v1.8M114.2 146.1h.1M114.2 147.9h.1M114.2 146.1h5.3M114.2 147.9h11.5" fill="none" stroke="#4200ff" stroke-width=".17"/>
<circle cx="99" cy="146.1" r=".32" fill="#f00"/>
<circle cx="99" cy="146.1" r=".32" fill="none" stroke="#f00" stroke-width=".17"/>
<path d="M91.9 151.4h.1M91.9 151.4h13.4M99.1 146.1h.1M99.1 151.4h.1M99.1 146.1h6.2M99.1 151.4v1.8" fill="none" stroke="#4200ff" stroke-width=".17"/>
<circle cx="99" cy="151.4" r=".32" fill="#f00"/>
<circle cx="99" cy="151.4" r=".32" fill="none" stroke="#f00" stroke-width=".17"/>
<path d="M91.9 156.8h.1M91.9 156.8h13.4M99.1 153.2h.1M99.1 156.8h.1M99.1 153.2h6.2M99.1 156.8v1.7M114.2 151.4h.1M114.2 153.2h.1M114.2 151.4h5.3M114.2 153.2h11.5" fill="none" stroke="#4200ff" stroke-width=".17"/>
<circle cx="99" cy="156.7" r=".32" fill="#f00"/>
<circle cx="99" cy="156.7" r=".32" fill="none" stroke="#f00" stroke-width=".17"/>
<path d="M99.1 158.5h.1M99.1 158.5h6.2M114.2 156.8h.1M114.2 158.5h.1M114.2 156.8h5.3M114.2 158.5h11.5M91.9 162.1h.1M91.9 162.1h7.2" fill="none" stroke="#4200ff" stroke-width=".17"/>
<circle cx="99" cy="162.1" r=".32" fill="#f00"/>
<circle cx="99" cy="162.1" r=".32" fill="none" stroke="#f00" stroke-width=".17"/>
<g fill="none" stroke="#4200ff" stroke-width=".17">
<path d="M91.9 167.4h.1M91.9 167.4h13.4M99.1 162.1h.1M99.1 163.9h.1M99.1 167.4h.1M99.1 162.1h6.2M99.1 162.1v1.8M99.1 167.4v1.8M99.1 163.9h6.2M114.2 162.1h.1M114.2 163.9h.1M114.2 162.1h5.3"/>
<path d="M114.2 163.9h11.5"/>
</g>
<circle cx="99" cy="167.4" r=".32" fill="#f00"/>
<circle cx="99" cy="167.4" r=".32" fill="none" stroke="#f00" stroke-width=".17"/>
<g fill="none" stroke="#4200ff" stroke-width=".17">
<path d="M115.1 55.4h5.3M120.4 55.4h.1M207.5 75h.1M207.5 75h7.1M207.5 69.6h7.1M214.6 69.6h.1M214.6 126.5h7.1M221.7 126.5h.1M99.1 169.2h.1M99.1 169.2h6.2M114.2 167.4h.1M114.2 169.2h.1"/>
<path d="M114.2 167.4h6.2M114.2 169.2h11.5"/>
</g>
<circle cx="99" cy="146.1" r=".32" fill="#f00"/>
<circle cx="99" cy="146.1" r=".32" fill="none" stroke="#f00" stroke-width=".17"/>
<circle cx="99" cy="151.4" r=".32" fill="#f00"/>
<circle cx="99" cy="151.4" r=".32" fill="none" stroke="#f00" stroke-width=".17"/>
<circle cx="99" cy="156.7" r=".32" fill="#f00"/>
<circle cx="99" cy="156.7" r=".32" fill="none" stroke="#f00" stroke-width=".17"/>
<circle cx="99" cy="162.1" r=".32" fill="#f00"/>
<circle cx="99" cy="162.1" r=".32" fill="none" stroke="#f00" stroke-width=".17"/>
<circle cx="99" cy="167.4" r=".32" fill="#f00"/>
<circle cx="99" cy="167.4" r=".32" fill="none" stroke="#f00" stroke-width=".17"/>
<text font-size="5.1" fill="#f00" x="31.5" y="22.7">BANK 1/2/5</text>
<g font-size="1.6">
<text x="65.3" y="28.4">U1A</text>
<text x="172.8" y="24.8">U1B</text>
<text x="111" y="33.7">E13</text>
<text x="111" y="35.5">E14</text>
<text x="203.4" y="30.1">A18</text>
<text x="203.4" y="31.9">A19</text>
<text x="203.4" y="33.7">C18</text>
<text x="203.4" y="35.5">C19</text>
<text x="111" y="37.3">F13</text>
<text x="111" y="39">F14</text>
<text x="111" y="40.8">D14</text>
<text x="203.4" y="37.3">F18</text>
<text x="203.4" y="39">E18</text>
<text x="203.4" y="40.8">E19</text>
<text x="111" y="42.6">D15</text>
<text x="111" y="44.4">C14</text>
<text x="111" y="46.1">C15</text>
<text x="111" y="47.9">E16</text>
<text x="203.4" y="42.6">D19</text>
<text x="203.4" y="44.4">B20</text>
<text x="203.4" y="46.1">A20</text>
<text x="203.4" y="47.9">F19</text>
<text x="111" y="49.7">D16</text>
<text x="111" y="51.5">F16</text>
<text x="111" y="53.3">E17</text>
<text x="203.4" y="49.7">F20</text>
<text x="203.4" y="51.5">D20</text>
<text x="203.4" y="53.3">C20</text>
<text x="111" y="55">F15</text>
<text x="111" y="56.8">C13</text>
<text x="111" y="58.6">B13</text>
<text x="203.4" y="55">C22</text>
<text x="203.4" y="56.8">B22</text>
<text x="203.4" y="58.6">B21</text>
<text x="111" y="60.4">A13</text>
<text x="111" y="62.1">A14</text>
<text x="111" y="63.9">B15</text>
<text x="111" y="65.7">B16</text>
<text x="203.4" y="60.4">A21</text>
<text x="203.4" y="62.1">E21</text>
<text x="203.4" y="63.9">D21</text>
<text x="203.4" y="65.7">E22</text>
<text x="111" y="71">B17</text>
<text x="111" y="67.5">A15</text>
<text x="111" y="69.3">A16</text>
<text x="203.4" y="67.5">D22</text>
<text x="203.4" y="69.3">F21</text>
<text x="203.4" y="71">G21</text>
<text x="111" y="72.8">B18</text>
<text x="111" y="74.6">D17</text>
<text x="111" y="76.4">C17</text>
<text x="203.4" y="72.8">G22</text>
<text x="203.4" y="74.6">T16</text>
<text x="65.3" y="80">GW5AT-60K-PG484A</text>
<text x="172" y="78.2">GW5AT-60K-PG484A</text>
<text x="166.6" y="90.6">U1D</text>
<text x="210.5" y="95.9">K17</text>
<text x="210.5" y="97.7">J17</text>
<text x="210.5" y="99.5">J19</text>
<text x="210.5" y="101.3">H19</text>
<text x="210.5" y="103">H20</text>
<text x="210.5" y="104.8">G20</text>
<text x="210.5" y="106.6">J22</text>
<text x="210.5" y="108.4">H22</text>
<text x="210.5" y="110.2">J16</text>
<text x="210.5" y="111.9">L14</text>
<text x="210.5" y="113.7">L15</text>
<text x="210.5" y="115.5">M13</text>
<text x="210.5" y="117.3">L13</text>
<text x="210.5" y="119">M15</text>
<text x="210.5" y="120.8">M16</text>
<text x="210.5" y="122.6">J20</text>
<text x="210.5" y="124.4">J21</text>
<text x="210.5" y="126.2">M17</text>
<text x="210.5" y="127.9">K18</text>
<text x="210.5" y="131.5">K21</text>
<text x="210.5" y="129.7">K19</text>
<text x="210.5" y="133.3">K22</text>
<text x="210.5" y="135">L19</text>
<text x="210.5" y="136.8">L20</text>
<text x="210.5" y="138.6">N22</text>
<text x="210.5" y="140.4">M22</text>
<text x="210.5" y="142.2">M18</text>
<text x="210.5" y="143.9">L18</text>
<text x="101.7" y="147.5">R975</text>
<text x="101.7" y="145.8">R974</text>
<text x="113.3" y="147.5">NC</text>
<text x="113.3" y="145.8">4.7K/1%</text>
<text x="127.5" y="148.3">GND</text>
<text x="210.5" y="145.7">M21</text>
<text x="210.5" y="147.5">L21</text>
<text x="210.5" y="149.3">N20</text>
<text x="101.7" y="152.9">R976</text>
<text x="101.7" y="151.1">R977</text>
<text x="113.3" y="152.9">4.7K/1%</text>
<text x="113.3" y="151.1">NC</text>
<text x="127.5" y="153.6">GND</text>
<text x="210.5" y="151">M20</text>
<text x="210.5" y="152.8">N18</text>
<text x="210.5" y="154.6">N19</text>
<text x="101.7" y="158.2">R978</text>
<text x="101.7" y="161.8">R981</text>
<text x="101.7" y="156.4">R979</text>
<text x="113.3" y="158.2">4.7K/1%</text>
<text x="113.3" y="161.8">NC</text>
<text x="113.3" y="156.4">NC</text>
<text x="127.5" y="158.9">GND</text>
<text x="166.6" y="158.2">GW5AT-60K-PG484A</text>
<text x="101.7" y="167.1">R985</text>
<text x="101.7" y="163.5">R980</text>
<text x="113.3" y="167.1">NC</text>
<text x="113.3" y="163.5">4.7K/1%</text>
<text x="127.5" y="164.3">GND</text>
<text x="223.5" y="167.1">Title</text>
<text x="101.7" y="168.9">R986</text>
<text x="113.3" y="168.9">10K/1%</text>
<text x="127.5" y="169.6">GND</text>
<text x="223.5" y="172.4">Size</text>
<text x="230.6" y="172.4">Document Number</text>
<text x="230.6" y="168.9">BANK 1/2/5</text>
<text x="282.2" y="172.4">Rev</text>
<text x="223.5" y="177.8">Date:</text>
<text x="225.3" y="174.2">B</text>
<text x="230.6" y="174.2">Sipeed_TANG_MEGA_60K</text>
<text x="232.7" y="177.8">Monday, September 16, 2024</text>
<text x="259.1" y="177.8">Sheet</text>
<text x="268" y="177.8">4</text>
<text x="273.3" y="177.8">of</text>
<text x="278.6" y="177.8">7</text>
<text x="284" y="174.2">1.0</text>
</g>
<g font-size="1.6" fill="#cc8006">
<text x="184.7" y="27.6">Bank 2</text>
<text x="83.8" y="31.2">Bank 1</text>
<text x="185" y="93.3">Bank 5</text>
</g>
<g font-size="1.6" fill="#00c">
<text x="103.3" y="34.8">IOT78A</text>
<text x="183.6" y="33">IOT113B/Q0REF_C_IN1</text>
<text x="183.8" y="31.2">IOT113A/Q0REF_T_IN1</text>
<text x="187.3" y="34.8">IOT115A/GCLKT_3</text>
<text x="67.3" y="41.9">IOT82A/PCIE_HOST_RSTN/TPLL0_T_IN2/TPLL0_T_FB0</text>
<text x="81.7" y="40.1">IOT80B/TPLL0_C_IN1/TPLL0_C_FB1</text>
<text x="82" y="38.4">IOT80A/TPLL0_T_IN1/TPLL0_T_FB1</text>
<text x="103.3" y="36.6">IOT78B</text>
<text x="187.1" y="36.6">IOT115B/GCLKC_3</text>
<text x="187.3" y="41.9">IOT120A/GCLKT_2</text>
<text x="194.9" y="38.4">IOT117A</text>
<text x="194.9" y="40.1">IOT117B</text>
<text x="81.7" y="43.7">IOT82B/TPLL0_C_IN2/TPLL0_C_FB0</text>
<text x="103.3" y="45.5">IOT85A</text>
<text x="103.3" y="47.2">IOT85B</text>
<text x="187.1" y="43.7">IOT120B/GCLKC_2</text>
<text x="194.9" y="45.5">IOT122A</text>
<text x="194.9" y="47.2">IOT122B</text>
<text x="92.2" y="52.6">IOT89A/Q0REF_T_IN0</text>
<text x="103.3" y="49">IOT87A</text>
<text x="103.3" y="50.8">IOT87B</text>
<text x="194.9" y="49">IOT124A</text>
<text x="194.9" y="50.8">IOT124B</text>
<text x="194.9" y="52.6">IOT131A</text>
<text x="92.1" y="54.4">IOT89B/Q0REF_C_IN0</text>
<text x="103.3" y="56.1">IOT91A</text>
<text x="103.3" y="57.9">IOT93A</text>
<text x="103.3" y="59.7">IOT93B</text>
<text x="194.9" y="54.4">IOT131B</text>
<text x="194.9" y="56.1">IOT133A</text>
<text x="194.9" y="57.9">IOT133B</text>
<text x="194.9" y="59.7">IOT135A</text>
<text x="103.3" y="61.5">IOT95A</text>
<text x="103.3" y="63.2">IOT95B</text>
<text x="103.3" y="65">IOT97A</text>
<text x="194.9" y="61.5">IOT135B</text>
<text x="194.9" y="63.2">IOT138A</text>
<text x="194.9" y="65">IOT138B</text>
<text x="103.3" y="66.8">IOT97B</text>
<text x="103.3" y="68.6">IOT99A</text>
<text x="103.3" y="70.4">IOT99B</text>
<text x="194.9" y="66.8">IOT140A</text>
<text x="194.9" y="68.6">IOT140B</text>
<text x="194.9" y="70.4">IOT142A</text>
<text x="94.7" y="73.9">IOT104B/GCLKC_1</text>
<text x="94.7" y="77.5">IOT106B/GCLKC_0</text>
<text x="94.8" y="72.1">IOT104A/GCLKT_1</text>
<text x="94.8" y="75.7">IOT106A/GCLKT_0</text>
<text x="173.6" y="75.7">IOT146A/TPLL1_T_IN1/TPLL1_T_FB0</text>
<text x="194.9" y="72.1">IOT144A</text>
<text x="194.9" y="73.9">IOT144B</text>
<text x="180.8" y="98.8">IOR39B/RPLL0_C_IN0/RPLL0_C_FB1</text>
<text x="181.1" y="97">IOR39A/RPLL0_T_IN0/RPLL0_T_FB1</text>
<text x="195.1" y="100.6">IOR41A/GCLKT_7</text>
<text x="194.9" y="102.4">IOR41B/GCLKC_7</text>
<text x="202.7" y="104.1">IOR43A</text>
<text x="202.7" y="105.9">IOR43B</text>
<text x="202.7" y="107.7">IOR45A</text>
<text x="202.7" y="109.5">IOR45B</text>
<text x="202.7" y="111.3">IOR47A</text>
<text x="202.7" y="113">IOR48A</text>
<text x="202.7" y="114.8">IOR48B</text>
<text x="202.7" y="116.6">IOR50A</text>
<text x="202.7" y="118.4">IOR50B</text>
<text x="194.9" y="125.5">IOR54B/GCLKC_5</text>
<text x="195.1" y="123.7">IOR54A/GCLKT_5</text>
<text x="202.7" y="120.1">IOR52A</text>
<text x="202.7" y="121.9">IOR52B</text>
<text x="194.9" y="130.8">IOR57B/GCLKC_6</text>
<text x="195.1" y="129">IOR57A/GCLKT_6</text>
<text x="202.7" y="127.3">IOR56A</text>
<text x="169.5" y="137.9">IOR61B/SCL/GCLKC_4/RPLL1_C_IN2/RPLL1_C_FB0</text>
<text x="169.8" y="136.1">IOR61A/SDA/GCLKT_4/RPLL1_T_IN2/RPLL1_T_FB0</text>
<text x="202.7" y="132.6">IOR59A</text>
<text x="202.7" y="134.4">IOR59B</text>
<text x="174.4" y="143.3">IOR66A/SO/SSI1/RPLL1_T_IN1/RPLL1_T_FB1</text>
<text x="193.5" y="141.5">IOR63B/SSPI_CS_N</text>
<text x="196.8" y="139.7">IOR63A/SI/SSI0</text>
<text x="172.7" y="145">IOR66B/SSPI_CLK/RPLL1_C_IN1/RPLL1_C_FB1</text>
<text x="202.7" y="146.8">IOR68A</text>
<text x="202.7" y="148.6">IOR68B</text>
<text x="188.7" y="152.1">IOR70B/CLKHOLD_N/SSI3</text>
<text x="189.9" y="150.4">IOR70A/SSPI_WPN/SSI2</text>
<text x="191.9" y="155.7">IOR72B/RPLL1_C_IN0</text>
<text x="192.1" y="153.9">IOR72A/RPLL1_T_IN0</text>
</g>
<g font-size="1.6" fill="#f00">
<text x="121.3" y="34.5">BANK1_E13_IOT78A</text>
<text x="213.7" y="34.5">BANK2_C18_IOT115A</text>
<text x="213.7" y="32.7">BANK2_A19_IOT113B</text>
<text x="213.7" y="30.9">BANK2_A18_IOT113A</text>
<text x="121.3" y="36.2">BANK1_E14_IOT78B</text>
<text x="121.3" y="41.6">BANK1_D14_IOT82A</text>
<text x="121.3" y="38">BANK1_F13_IOT80A</text>
<text x="121.3" y="39.8">BANK1_F14_IOT80B</text>
<text x="213.7" y="41.6">BANK2_E19_IOT120A</text>
<text x="213.7" y="36.2">BANK2_C19_IOT115B</text>
<text x="213.7" y="39.8">BANK2_E18_IOT117B</text>
<text x="213.7" y="38">BANK2_F18_IOT117A</text>
<text x="121.3" y="43.3">BANK1_D15_IOT82B</text>
<text x="121.3" y="45.1">BANK1_C14_IOT85A</text>
<text x="121.3" y="46.9">BANK1_C15_IOT85B</text>
<text x="213.7" y="43.3">BANK2_D19_IOT120B</text>
<text x="213.7" y="46.9">BANK2_A20_IOT122B</text>
<text x="213.7" y="45.1">BANK2_B20_IOT122A</text>
<text x="121.3" y="48.7">BANK1_E16_IOT87A</text>
<text x="121.3" y="50.5">BANK1_D16_IOT87B</text>
<text x="121.3" y="52.2">BANK1_F16_IOT89A</text>
<text x="213.7" y="48.7">BANK2_F19_IOT124A</text>
<text x="213.7" y="50.5">BANK2_F20_IOT124B</text>
<text x="213.7" y="52.2">BANK2_D20_IOT131A</text>
<text x="121.3" y="54">BANK1_E17_IOT89B</text>
<text x="121.3" y="57.6">BANK1_C13_IOT93A</text>
<text x="121.3" y="59.4">BANK1_B13_IOT93B</text>
<text x="126.6" y="55.8">BANK1_F15</text>
<text x="213.7" y="54">BANK2_C20_IOT131B</text>
<text x="213.7" y="59.4">BANK2_B21_IOT135A</text>
<text x="213.7" y="57.6">BANK2_B22_IOT133B</text>
<text x="213.7" y="55.8">BANK2_C22_IOT133A</text>
<text x="121.3" y="61.1">BANK1_A13_IOT95A</text>
<text x="121.3" y="62.9">BANK1_A14_IOT95B</text>
<text x="121.3" y="64.7">BANK1_B15_IOT97A</text>
<text x="213.7" y="64.7">BANK2_D21_IOT138B</text>
<text x="213.7" y="62.9">BANK2_E21_IOT138A</text>
<text x="213.7" y="61.1">BANK2_A21_IOT135B</text>
<text x="121.3" y="68.2">BANK1_A15_IOT99A</text>
<text x="121.3" y="70">BANK1_A16_IOT99B</text>
<text x="121.3" y="66.5">BANK1_B16_IOT97B</text>
<text x="121.3" y="71.8">BANK1_B17_IOT104A</text>
<text x="213.7" y="71.8">BANK2_G21_IOT144A</text>
<text x="213.7" y="68.2">BANK2_D22_IOT140B</text>
<text x="213.7" y="66.5">BANK2_E22_IOT140A</text>
<text x="220.9" y="70">BANK2_F21</text>
<text x="121.3" y="73.6">BANK1_B18_IOT104B</text>
<text x="121.3" y="75.4">BANK1_D17_IOT106A</text>
<text x="121.3" y="77.1">BANK1_C17_IOT106B</text>
<text x="213.7" y="73.6">BANK2_G22_IOT144B</text>
<text x="220.9" y="75.4">BANK2_T16</text>
<text x="220.9" y="96.7">BANK5_K17_IOR39A</text>
<text x="220.9" y="98.5">BANK5_J17_IOR39B</text>
<text x="220.9" y="100.2">BANK5_J19_IOR41A</text>
<text x="220.9" y="103.8">BANK5_H20_IOR43A</text>
<text x="220.9" y="105.6">BANK5_G20_IOR43B</text>
<text x="220.9" y="107.4">BANK5_J22_IOR45A</text>
<text x="220.9" y="102">BANK5_H19_IOR41B</text>
<text x="220.9" y="112.7">BANK5_L14_IOR48A</text>
<text x="220.9" y="109.1">BANK5_H22_IOR45B</text>
<text x="220.9" y="110.9">BANK5_J16_IOR47A</text>
<text x="220.9" y="116.2">BANK5_M13_IOR50A</text>
<text x="220.9" y="118">BANK5_L13_IOR50B</text>
<text x="220.9" y="114.5">BANK5_L15_IOR48B</text>
<text x="220.9" y="119.8">BANK5_M15_IOR52A</text>
<text x="220.9" y="121.6">BANK5_M16_IOR52B</text>
<text x="220.9" y="123.4">BANK5_J20_IOR54A</text>
<text x="220.9" y="125.1">BANK5_J21_IOR54B</text>
<text x="220.9" y="128.7">BANK5_K18_IOR57A</text>
<text x="220.9" y="130.5">BANK5_K19_IOR57B</text>
<text x="228" y="126.9">BANK5_M17</text>
<text x="220.9" y="132.2">BANK5_K21_IOR59A</text>
<text x="220.9" y="134">BANK5_K22_IOR59B</text>
<text x="220.9" y="135.8">BANK5_L19_IOR61A</text>
<text x="220.9" y="137.6">BANK5_L20_IOR61B</text>
<text x="220.9" y="141.1">BANK5_M22_IOR63B</text>
<text x="220.9" y="139.4">BANK5_N22_IOR63A</text>
<text x="220.9" y="142.9">BANK5_M18_IOR66A</text>
<text x="69.9" y="146.5">BANK3_U11_MODE0</text>
<text x="122.2" y="146.5">VCCIO_CFG</text>
<text x="220.9" y="146.5">BANK5_M21_IOR68A</text>
<text x="220.9" y="148.3">BANK5_L21_IOR68B</text>
<text x="220.9" y="144.7">BANK5_L18_IOR66B</text>
<text x="69.9" y="151.8">BANK3_U10_MODE1</text>
<text x="122.2" y="151.8">VCCIO_CFG</text>
<text x="220.9" y="151.8">BANK5_M20_IOR70B</text>
<text x="220.9" y="150">BANK5_N20_IOR70A</text>
<text x="220.9" y="155.4">BANK5_N19_IOR72B</text>
<text x="220.9" y="153.6">BANK5_N18_IOR72A</text>
<text x="70.8" y="157.1">BANK3_U9_MODE2</text>
<text x="122.2" y="157.1">VCCIO_CFG</text>
<text x="63.3" y="167.8">BANK7_U22_IOB117A_PUDC</text>
<text x="77.4" y="162.5">BANK3_U8</text>
<text x="122.2" y="162.5">VCCIO_CFG</text>
<text x="123.1" y="167.8">VCCIO_678</text>
</g>
<g font-size="1.3">
<text x="47.5" y="8.7">5</text>
<text x="100.8" y="8.7">4</text>
<text x="154.2" y="8.7">3</text>
<text x="207.5" y="8.7">2</text>
<text x="260.9" y="8.7">1</text>
<text x="19.5" y="31.4">D</text>
<text x="288" y="31.4">D</text>
<text x="19.5" y="73.6">C</text>
<text x="288" y="73.6">C</text>
<text x="19.5" y="115.9">B</text>
<text x="288" y="115.9">B</text>
<text x="19.5" y="158.1">A</text>
<text x="288" y="158.1">A</text>
<text x="47.5" y="179.4">5</text>
<text x="100.8" y="179.4">4</text>
<text x="154.2" y="179.4">3</text>
<text x="207.5" y="179.4">2</text>
<text x="260.9" y="179.4">1</text>
</g>
</svg>
